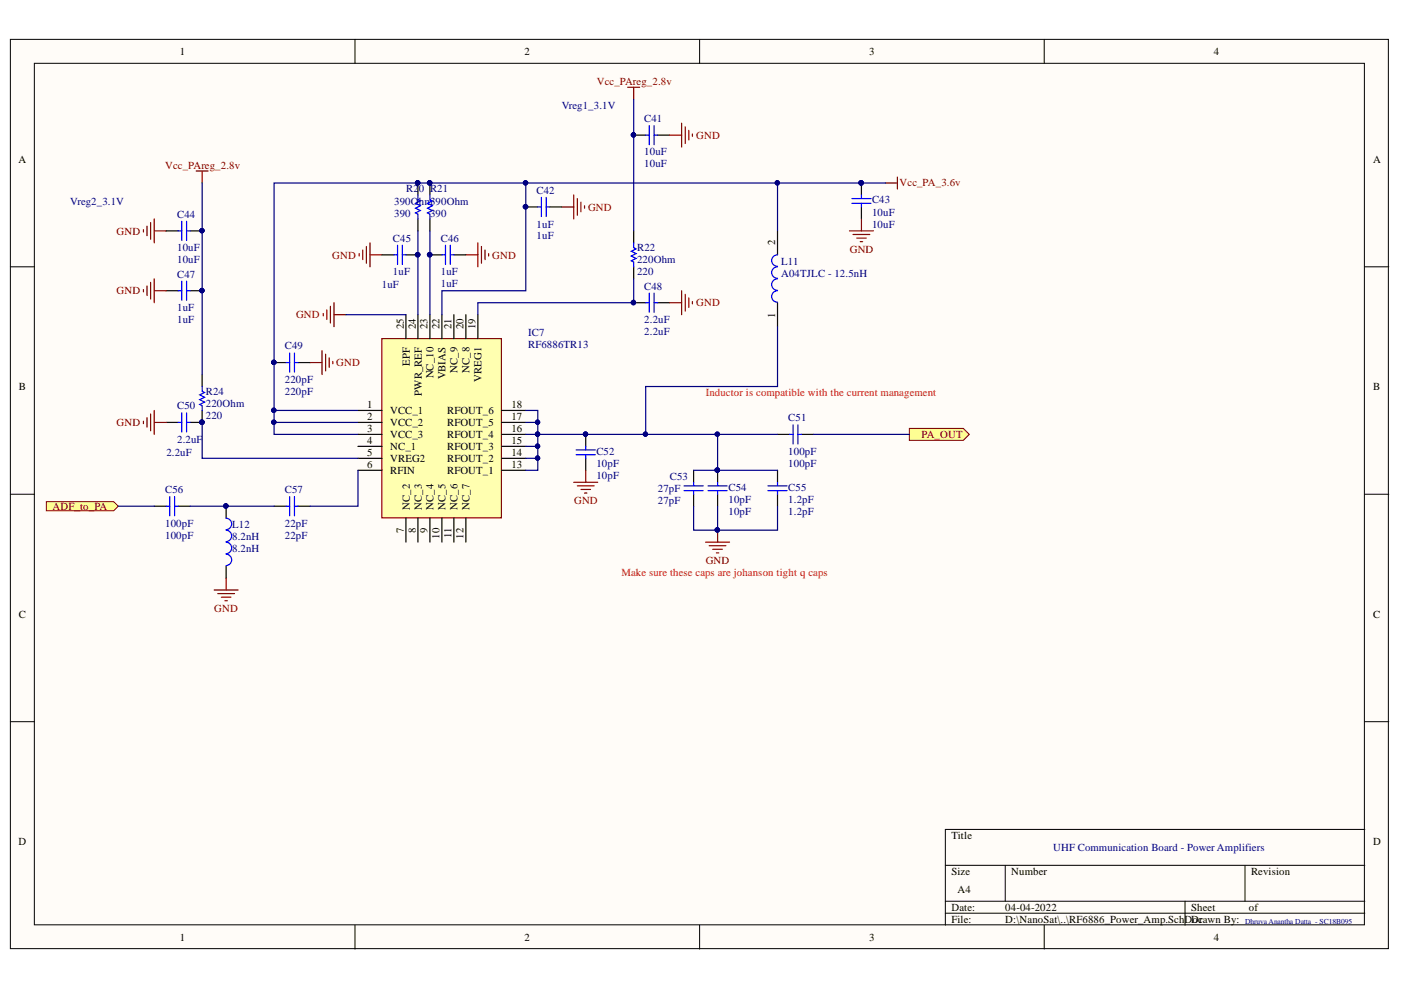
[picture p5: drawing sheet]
<svg xmlns="http://www.w3.org/2000/svg" width="297mm" height="210mm" viewBox="0 0 297 210" stroke-linecap="round" stroke-linejoin="round" font-family="sans-serif">
<g fill="#fffcf8" stroke="#000" stroke-width=".21">
<path d="M2.2 8.3h292.2v192.8h-292.2z"/>
<path d="M7.3 13.4h282v182.7h-282z"/>
</g>
<g fill="none" stroke="#000" stroke-width=".21">
<path d="M75.3 8.3v5.1M148.3 8.3v5.1M221.4 8.3v5.1M2.2 56.6h5.1M289.4 56.6h5.1M2.2 104.8h5.1M289.4 104.8h5.1M2.2 153h5.1M289.4 153h5.1M289.4 175.9h-89v20.3M75.3 196.2v5M148.3 196.2v5"/>
<path d="M200.4 183.5h89M200.4 191.1h89M200.4 193.6h89M213.1 183.5v7.6M221.4 196.2v5M251.3 191.1v5.1M264 183.5v7.6"/>
</g>
<g fill="none" stroke="#000" stroke-width=".25">
<path d="M88.6 38.8v2.5M91.1 38.8v2.5M134.4 28.7h2.5M139.4 28.7h2.6M182.6 38.8v2.5M81 54h2.5M86.1 54h2.5M88.6 46.4v2.6M91.1 54h2.6M91.1 46.4v2.6M96.2 54h2.6M111.5 43.9h2.5"/>
<path d="M116.6 43.9h2.5M134.4 49v2.5M134.4 56.6v2.5M182.6 43.9v2.5M35.2 61.6h2.6M40.3 61.6h2.6M42.9 79.4v2.5M58.1 76.9h2.6M63.2 76.9h2.5M134.4 64.2h2.5M139.4 64.2h2.6M35.2 89.6h2.6"/>
<path d="M42.9 87v2.6h-2.6M147.1 99.7v2.6M152.1 99.7v2.6M164.8 92.1h2.6M164.8 99.7v2.6M169.9 92.1h2.6M147.1 104.8v2.5M152.1 104.8v2.5M164.8 104.8v2.5"/>
</g>
<g fill="#000080" stroke="#000080" stroke-width=".21">
<circle cx="58.1" cy="76.8" r=".46"/>
<circle cx="88.5" cy="54" r=".47"/>
<circle cx="182.6" cy="38.8" r=".47"/>
<circle cx="42.8" cy="89.5" r=".46"/>
<circle cx="88.5" cy="38.8" r=".47"/>
<circle cx="91.1" cy="38.8" r=".47"/>
<circle cx="111.4" cy="43.8" r=".46"/>
<circle cx="91.1" cy="54" r=".47"/>
<circle cx="134.3" cy="28.6" r=".46"/>
<circle cx="134.3" cy="64.1" r=".46"/>
<circle cx="152.1" cy="112.4" r=".46"/>
<circle cx="42.8" cy="61.6" r=".46"/>
<circle cx="152.1" cy="99.7" r=".46"/>
</g>
<g fill="none" stroke="#00f" stroke-width=".25">
<path d="M136.9 28.7h.8M137.7 26.6v4.1M138.7 26.6v4.1M138.7 28.7h.7M38.5 59.6v4.1M39.6 59.6v4.1M83.5 54h.8M84.3 52v4.1M85.3 52v4.1M85.3 54h.8M88.6 41.3v1.1l.5 .2-1 .5 1 .5-1 .5 1 .5-1 .5 .5 .3v1M91.1 41.3v1.1l.6 .2-1.1 .5 1.1 .5-1.1 .5 1.1 .5-1.1 .5 .5 .3v1"/>
<path d="M93.7 54h.8M94.5 52v4.1M95.5 54h.7M95.5 52v4.1M114 43.9h.8M114.8 41.8v4.1M115.8 41.8v4.1M115.8 43.9h.8M134.4 51.5v1l.5 .3-1.1 .5 1.1 .5-1.1 .5 1.1 .5-1.1 .5 .6 .3v1M180.6 42.1h4.1M180.6 43.1h4.1M182.6 41.3v.8"/>
<path d="M182.6 43.1v.8M37.8 61.6h.7M39.6 61.6h.7M60.7 76.9h.7M61.4 74.8v4.1M62.4 74.8v4.1M62.4 76.9h.8M136.9 64.2h.8M137.7 62.2v4M138.7 62.2v4M138.7 64.2h.7M37.8 89.6h.7"/>
<path d="M38.5 87.5v4.1M39.6 87.5v4.1M39.6 89.6h.7M42.9 81.9v1.1l.5 .2-1 .5 1 .5-1 .5 1 .5-1 .6 .5 .2v1M167.4 92.1h.8M168.2 90.1v4M169.2 90.1v4M169.2 92.1h.7M145 104h4.1M145 103h4.1M147.1 102.3v.7M147.1 104v.8"/>
<path d="M150.1 104h4.1M150.1 103h4.1M152.1 102.3v.7M152.1 104v.8M162.8 104h4.1M162.8 103h4.1M164.8 102.3v.7M164.8 104v.8"/>
</g>
<g fill="none" stroke="#800000" stroke-width=".25">
<path d="M142 28.7h2.5M144.5 26.1v5.1M145.3 26.9v3.5M146 27.6v2.1M146.8 28.4v.5M30.4 48.7v.5M31.2 47.9v2.1M31.9 47.2v3.5M31.9 59.9v3.5M32.7 49h2.5M32.7 46.4v5.1M32.7 59.1v5.1"/>
<path d="M76.2 53.8v.5M76.9 53v2M77.7 52.3v3.5M78.4 54h2.6M78.4 51.5v5.1M98.8 54h2.5M101.3 51.5v5.1M102.1 52.3v3.5M102.8 53v2M103.6 53.8v.5M119.1 43.9h2.5M121.6 41.3v5.1"/>
<path d="M122.4 42.1v3.6M123.2 42.9v2M123.9 43.6v.5M180.1 49h5.1M180.9 49.7h3.5M181.6 50.5h2.1M182.4 51.2h.5M182.6 46.4v2.6M30.4 61.4v.5M31.2 60.6v2.1M32.7 61.6h2.5M65.7 76.9h2.6"/>
<path d="M68.3 74.3v5.1M68.5 66.5v.5M69 75.1v3.5M69.3 65.7v2M69.8 75.9v2M70.1 64.9v3.6M70.6 76.6v.5M70.8 64.2v5.1M70.8 66.7h2.6M142 64.2h2.5M144.5 61.6v5.1M145.3 62.4v3.6"/>
<path d="M146 63.2v2M146.8 63.9v.5M30.4 89.3v.5M31.2 88.5v2.1M31.9 87.8v3.5M32.7 87v5.1M32.7 89.6h2.5M149.6 114.9h5.1M150.4 115.7h3.5M151.1 116.5h2.1M151.9 117.2h.5M152.1 112.4v2.5"/>
<path d="M45.4 125.1h5.1M46.2 125.9h3.5M46.9 126.6h2.1M47.7 127.4h.5M47.9 122.6v2.5"/>
</g>
<path d="M192.8 90.8h11.4l1.3 1.3-1.3 1.3h-11.4z" fill-rule="evenodd" fill="#ffff80" stroke="#800000" stroke-width=".21"/>
<path d="M35.2 49h2.6M40.3 49h2.6M124.2 92.1v2.5M124.2 97.2v2.5M32.7 107.3h2.5M37.8 107.3h2.5M47.9 107.3v2.6M58.1 107.3h2.6M63.2 107.3h2.5M47.9 120v2.6" fill="none" stroke="#000" stroke-width=".25"/>
<g fill="#000080" stroke="#000080" stroke-width=".21">
<circle cx="42.8" cy="48.9" r=".46"/>
<circle cx="47.9" cy="107.3" r=".46"/>
<circle cx="124.1" cy="92.1" r=".46"/>
</g>
<g fill="none" stroke="#00f" stroke-width=".25">
<path d="M37.8 49h.7M38.5 46.9v4.1M39.6 46.9v4.1M39.6 49h.7M122.2 95.4h4M122.2 96.4h4M124.2 94.6v.8M124.2 96.4v.8M35.2 107.3h.8M36 105.3v4.1M37 107.3h.8M37 105.3v4.1"/>
<path d="M47.9 109.9a1.22 1.22 0 0 1 1.2 1.2 1.22 1.22 0 0 1-1.2 1.2M47.9 112.4a1.22 1.22 0 0 1 1.2 1.2 1.22 1.22 0 0 1-1.2 1.2M47.9 114.9a1.23 1.23 0 0 1 1.2 1.3 1.23 1.23 0 0 1-1.2 1.2M47.9 117.5a1.22 1.22 0 0 1 1.2 1.2 1.22 1.22 0 0 1-1.2 1.2M60.7 107.3h.7M61.4 105.3v4.1M62.4 105.3v4.1M62.4 107.3h.8"/>
</g>
<path d="M124.2 99.7v2.6M121.6 102.3h5.1M122.4 103h3.6M123.2 103.8h2M123.9 104.5h.5" fill="none" stroke="#800000" stroke-width=".25"/>
<path d="M9.8 106.4h14.3l1 .9-1 1h-14.3z" fill-rule="evenodd" fill="#ffff80" stroke="#800000" stroke-width=".21"/>
<path d="M133.1 18.5h2.5M134.4 18.5v2.5M41.6 36.3h2.5M42.9 36.3v2.5M187.7 38.8h2.6M190.3 37.5v2.6" fill="none" stroke="#800000" stroke-width=".25"/>
<path d="M81 71.8h25.3v38h-25.3z" fill="#ffffb0" stroke="#800000" stroke-width=".25"/>
<g fill="none" stroke="#000" stroke-width=".25">
<path d="M164.8 49v5M86.1 66.7v5.1M88.6 66.7v5.1M91.1 66.7v5.1M93.7 66.7v5.1M96.2 66.7v5.1M98.8 66.7v5.1M101.3 66.7v5.1M164.8 64.2v5.1M75.9 87h5.1M75.9 89.6h5.1M75.9 92.1h5.1"/>
<path d="M75.9 94.6h5.1M75.9 97.2h5.1M75.9 99.7h5.1M106.4 87h5.1M106.4 89.6h5.1M106.4 92.1h5.1M106.4 94.6h5.1M106.4 97.2h5.1M106.4 99.7h5.1M86.1 109.9v5M88.6 109.9v5M91.1 109.9v5"/>
<path d="M93.7 109.9v5M96.2 109.9v5M98.8 109.9v5"/>
</g>
<path d="M164.8 59.1a1.23 1.23 0 0 0-1.2 1.2 1.23 1.23 0 0 0 1.2 1.3M164.8 56.6a1.22 1.22 0 0 0-1.2 1.2 1.22 1.22 0 0 0 1.2 1.2M164.8 54a1.22 1.22 0 0 0-1.2 1.2 1.22 1.22 0 0 0 1.2 1.3M164.8 61.6a1.22 1.22 0 0 0-1.2 1.3 1.22 1.22 0 0 0 1.2 1.2" fill="none" stroke="#00f" stroke-width=".25"/>
<g fill="none" stroke="#000080" stroke-width=".25">
<path d="M42.9 38.8v40.6M111.5 38.8v22.8h-17.8v5.1M134.4 21v28M164.8 38.8h22.9M88.6 49v17.7M91.1 49v17.7M134.4 59.1v5.1h-33.1v2.5M164.8 49v-10.2h-106.7v48.2h17.8M73.4 66.7h12.7M164.8 69.3v12.6h-27.9v10.2M42.9 89.6v7.6h33M58.1 87v2.6"/>
<path d="M75.9 89.6h-17.8v2.5h17.8M75.9 99.7v7.6h-10.2M111.5 87h2.5v2.6h-2.5M111.5 97.2h2.5M114 89.6v2.5h-2.5M114 94.6v5.1h-2.5M147.1 99.7h17.7M152.1 92.1v7.6M164.8 92.1h-50.8v2.5h-2.5M172.5 92.1h20.3M25.1 107.3h7.6M40.3 107.3h17.8"/>
<path d="M147.1 107.3v5.1h17.7v-5.1M152.1 107.3v5.1"/>
</g>
<g fill="#000080" stroke="#000080" stroke-width=".21">
<circle cx="58.1" cy="89.5" r=".46"/>
<circle cx="58" cy="87" r=".47"/>
<circle cx="91.1" cy="54" r=".47"/>
<circle cx="88.5" cy="54" r=".47"/>
<circle cx="111.4" cy="43.8" r=".46"/>
<circle cx="111.4" cy="38.8" r=".47"/>
<circle cx="134.3" cy="64.1" r=".46"/>
<circle cx="134.3" cy="28.6" r=".46"/>
<circle cx="114" cy="89.5" r=".46"/>
<circle cx="114" cy="92.1" r=".46"/>
<circle cx="114" cy="94.6" r=".46"/>
<circle cx="114" cy="97.1" r=".46"/>
<circle cx="152.1" cy="112.4" r=".46"/>
<circle cx="42.8" cy="89.5" r=".46"/>
<circle cx="42.8" cy="61.6" r=".46"/>
<circle cx="42.8" cy="48.9" r=".46"/>
<circle cx="47.9" cy="107.3" r=".46"/>
<circle cx="152.1" cy="92.1" r=".46"/>
<circle cx="152.1" cy="99.7" r=".46"/>
<circle cx="182.6" cy="38.8" r=".47"/>
<circle cx="164.8" cy="38.8" r=".46"/>
<circle cx="58.1" cy="76.8" r=".46"/>
<circle cx="88.5" cy="38.8" r=".47"/>
<circle cx="91.1" cy="38.8" r=".47"/>
<circle cx="124.1" cy="92.1" r=".46"/>
<circle cx="136.8" cy="92.1" r=".46"/>
</g>
<g font-size="2.3">
<text x="38.1" y="11.7">1</text>
<text x="111.2" y="11.7">2</text>
<text x="184.3" y="11.7">3</text>
<text x="257.4" y="11.7">4</text>
<text x="3.9" y="34.5">A</text>
<text x="291.1" y="34.5">A</text>
<text x="164.3" y="52" transform="rotate(-90 164.3 52)">2</text>
<text x="85.6" y="69.8" transform="rotate(-90 85.6 69.8)">25</text>
<text x="88.1" y="69.8" transform="rotate(-90 88.1 69.8)">24</text>
<text x="90.7" y="69.8" transform="rotate(-90 90.7 69.8)">23</text>
<text x="93.2" y="69.8" transform="rotate(-90 93.2 69.8)">22</text>
<text x="95.7" y="69.8" transform="rotate(-90 95.7 69.8)">21</text>
<text x="98.3" y="69.8" transform="rotate(-90 98.3 69.8)">20</text>
<text x="100.8" y="69.8" transform="rotate(-90 100.8 69.8)">19</text>
<text x="164.3" y="67.3" transform="rotate(-90 164.3 67.3)">1</text>
<text x="86.9" y="77.6" transform="rotate(-90 86.9 77.6)">EPF</text>
<text x="4" y="82.7">B</text>
<text x="89.4" y="83.9" transform="rotate(-90 89.4 83.9)">PWR_REF</text>
<text x="91.9" y="80.2" transform="rotate(-90 91.9 80.2)">NC_10</text>
<text x="94.5" y="80.4" transform="rotate(-90 94.5 80.4)">VBIAS</text>
<text x="97" y="79.1" transform="rotate(-90 97 79.1)">NC_9</text>
<text x="99.6" y="79.1" transform="rotate(-90 99.6 79.1)">NC_8</text>
<text x="102.1" y="80.9" transform="rotate(-90 102.1 80.9)">VREG1</text>
<text x="291.1" y="82.7">B</text>
<text x="77.8" y="86.5">1</text>
<text x="77.8" y="89">2</text>
<text x="82.7" y="87.8">VCC_1</text>
<text x="94.8" y="87.8">RFOUT_6</text>
<text x="108.4" y="86.5">18</text>
<text x="108.4" y="89">17</text>
<text x="77.8" y="91.6">3</text>
<text x="77.8" y="94.1">4</text>
<text x="82.7" y="90.3">VCC_2</text>
<text x="82.7" y="92.8">VCC_3</text>
<text x="82.7" y="95.4">NC_1</text>
<text x="94.8" y="90.3">RFOUT_5</text>
<text x="94.8" y="92.8">RFOUT_4</text>
<text x="94.8" y="95.4">RFOUT_3</text>
<text x="108.4" y="91.6">16</text>
<text x="108.4" y="94.1">15</text>
<text x="77.8" y="96.6">5</text>
<text x="77.8" y="99.2">6</text>
<text x="82.7" y="97.9">VREG2</text>
<text x="82.7" y="100.4">RFIN</text>
<text x="94.8" y="97.9">RFOUT_2</text>
<text x="94.8" y="100.4">RFOUT_1</text>
<text x="108.4" y="96.6">14</text>
<text x="108.4" y="99.2">13</text>
<text x="85.6" y="113" transform="rotate(-90 85.6 113)">7</text>
<text x="86.9" y="108.1" transform="rotate(-90 86.9 108.1)">NC_2</text>
<text x="88.1" y="113" transform="rotate(-90 88.1 113)">8</text>
<text x="89.4" y="108.1" transform="rotate(-90 89.4 108.1)">NC_3</text>
<text x="90.7" y="113" transform="rotate(-90 90.7 113)">9</text>
<text x="91.9" y="108.1" transform="rotate(-90 91.9 108.1)">NC_4</text>
<text x="94.5" y="108.1" transform="rotate(-90 94.5 108.1)">NC_5</text>
<text x="97" y="108.1" transform="rotate(-90 97 108.1)">NC_6</text>
<text x="99.6" y="108.1" transform="rotate(-90 99.6 108.1)">NC_7</text>
<text x="93.2" y="114.2" transform="rotate(-90 93.2 114.2)">10</text>
<text x="95.7" y="114.1" transform="rotate(-90 95.7 114.1)">11</text>
<text x="98.3" y="114.2" transform="rotate(-90 98.3 114.2)">12</text>
<text x="4" y="130.9">C</text>
<text x="291.1" y="130.9">C</text>
<text x="3.9" y="179.2">D</text>
<text x="201.7" y="177.9">Title</text>
<text x="291.1" y="179.2">D</text>
<text x="201.7" y="185.5">Size</text>
<text x="214.4" y="185.5">Number</text>
<text x="265.2" y="185.5">Revision</text>
<text x="203" y="189.3">A4</text>
<text x="201.7" y="193.1">Date:</text>
<text x="201.7" y="195.7">File:</text>
<text x="213.1" y="193.1">04-04-2022</text>
<text x="213.1" y="195.7">D:\NanoSat\..\RF6886_Power_Amp.SchDDrawn By:</text>
<text x="252.6" y="193.1">Sheet</text>
<text x="252.8" y="195.7">oc</text>
<text x="264.8" y="193.1">of</text>
<text x="38.1" y="199.5">1</text>
<text x="111.2" y="199.5">2</text>
<text x="184.3" y="199.5">3</text>
<text x="257.4" y="199.5">4</text>
</g>
<g font-size="2.3" fill="#800000">
<text x="126.5" y="18">Vcc_PAreg_2.8v</text>
<text x="147.6" y="29.4">GND</text>
<text x="35" y="35.7">Vcc_PAreg_2.8v</text>
<text x="190.7" y="39.5">Vcc_PA_3.6v</text>
<text x="124.7" y="44.7">GND</text>
<text x="24.7" y="49.8">GND</text>
<text x="180.2" y="53.6">GND</text>
<text x="70.5" y="54.8">GND</text>
<text x="104.4" y="54.8">GND</text>
<text x="24.7" y="62.4">GND</text>
<text x="147.6" y="65">GND</text>
<text x="62.8" y="67.5">GND</text>
<text x="71.3" y="77.6">GND</text>
<text x="24.7" y="90.3">GND</text>
<text x="195.4" y="92.8">PA_OUT</text>
<text x="121.7" y="106.9">GND</text>
<text x="11.2" y="108.1">ADF_to_PA</text>
<text x="149.6" y="119.5">GND</text>
<text x="45.4" y="129.7">GND</text>
</g>
<g font-size="2.3" fill="#000080">
<text x="119.1" y="23.1">Vreg1_3.1V</text>
<text x="136.6" y="25.9">C41</text>
<text x="136.6" y="35.5">10uF</text>
<text x="136.6" y="32.9">10uF</text>
<text x="86.1" y="40.8">R2</text>
<text x="88.8" y="40.8">0</text>
<text x="91.2" y="40.8">R21</text>
<text x="113.8" y="41.1">C42</text>
<text x="14.9" y="43.4">Vreg2_3.1V</text>
<text x="37.6" y="46.2">C44</text>
<text x="83.6" y="46">390</text>
<text x="83.6" y="43.4">390Ohm390Ohm</text>
<text x="91.2" y="46">390</text>
<text x="184.9" y="43.1">C43</text>
<text x="184.9" y="45.7">10uF</text>
<text x="37.6" y="53.3">10uF</text>
<text x="83.3" y="51.3">C45</text>
<text x="93.5" y="51.3">C46</text>
<text x="113.8" y="50.8">1uF</text>
<text x="113.8" y="48.2">1uF</text>
<text x="135.1" y="53.3">R22</text>
<text x="184.9" y="48.2">10uF</text>
<text x="37.6" y="58.9">C47</text>
<text x="37.6" y="55.8">10uF</text>
<text x="83.3" y="58.4">1uF</text>
<text x="93.5" y="58.4">1uF</text>
<text x="135.1" y="58.4">220</text>
<text x="135.1" y="55.8">220Ohm</text>
<text x="165.6" y="56.1">L11</text>
<text x="165.6" y="58.6">A04TJLC - 12.5nH</text>
<text x="37.6" y="66">1uF</text>
<text x="80.9" y="61.2">1uF</text>
<text x="93.5" y="60.9">1uF</text>
<text x="136.6" y="61.4">C48</text>
<text x="37.6" y="68.5">1uF</text>
<text x="112" y="71.3">IC7</text>
<text x="136.6" y="71.1">2.2uF</text>
<text x="136.6" y="68.5">2.2uF</text>
<text x="60.4" y="74.1">C49</text>
<text x="112" y="73.8">RF6886TR13</text>
<text x="43.6" y="83.7">R24</text>
<text x="60.4" y="83.7">220pF</text>
<text x="60.4" y="81.2">220pF</text>
<text x="37.6" y="86.8">C50</text>
<text x="43.6" y="88.8">220</text>
<text x="43.6" y="86.3">220Ohm</text>
<text x="167.1" y="89.3">C51</text>
<text x="37.6" y="93.9">2.2uF</text>
<text x="35.3" y="96.6">2.2uF</text>
<text x="126.4" y="101.5">10pF</text>
<text x="126.4" y="96.4">C52</text>
<text x="126.4" y="98.9">10pF</text>
<text x="142" y="101.7">C53</text>
<text x="167.1" y="98.9">100pF</text>
<text x="167.1" y="96.4">100pF</text>
<text x="35" y="104.6">C56</text>
<text x="60.4" y="104.6">C57</text>
<text x="139.5" y="106.9">27pF</text>
<text x="139.5" y="104.3">27pF</text>
<text x="154.4" y="104.1">C54</text>
<text x="154.4" y="106.6">10pF</text>
<text x="167.1" y="104.1">C55</text>
<text x="167.1" y="106.6">1.2pF</text>
<text x="35" y="111.7">100pF</text>
<text x="49.2" y="111.9">L12</text>
<text x="60.4" y="111.7">22pF</text>
<text x="154.4" y="109.2">10pF</text>
<text x="167.1" y="109.2">1.2pF</text>
<text x="35" y="114.2">100pF</text>
<text x="49.2" y="117">8.2nH</text>
<text x="49.2" y="114.5">8.2nH</text>
<text x="60.4" y="114.2">22pF</text>
<text x="223.3" y="180.5">UHF Communication Board - Power Amplifiers</text>
</g>
<g font-size="2.3" fill="#f00">
<text x="149.6" y="84">Inductor is compatible with the current management</text>
<text x="131.8" y="122.1">Make sure these caps are johanson tight q caps</text>
</g>
<text font-size="1.6" fill="#000080" x="264" y="195.8">Dhruva Anantha Datta - SC18B095</text>
</svg>
